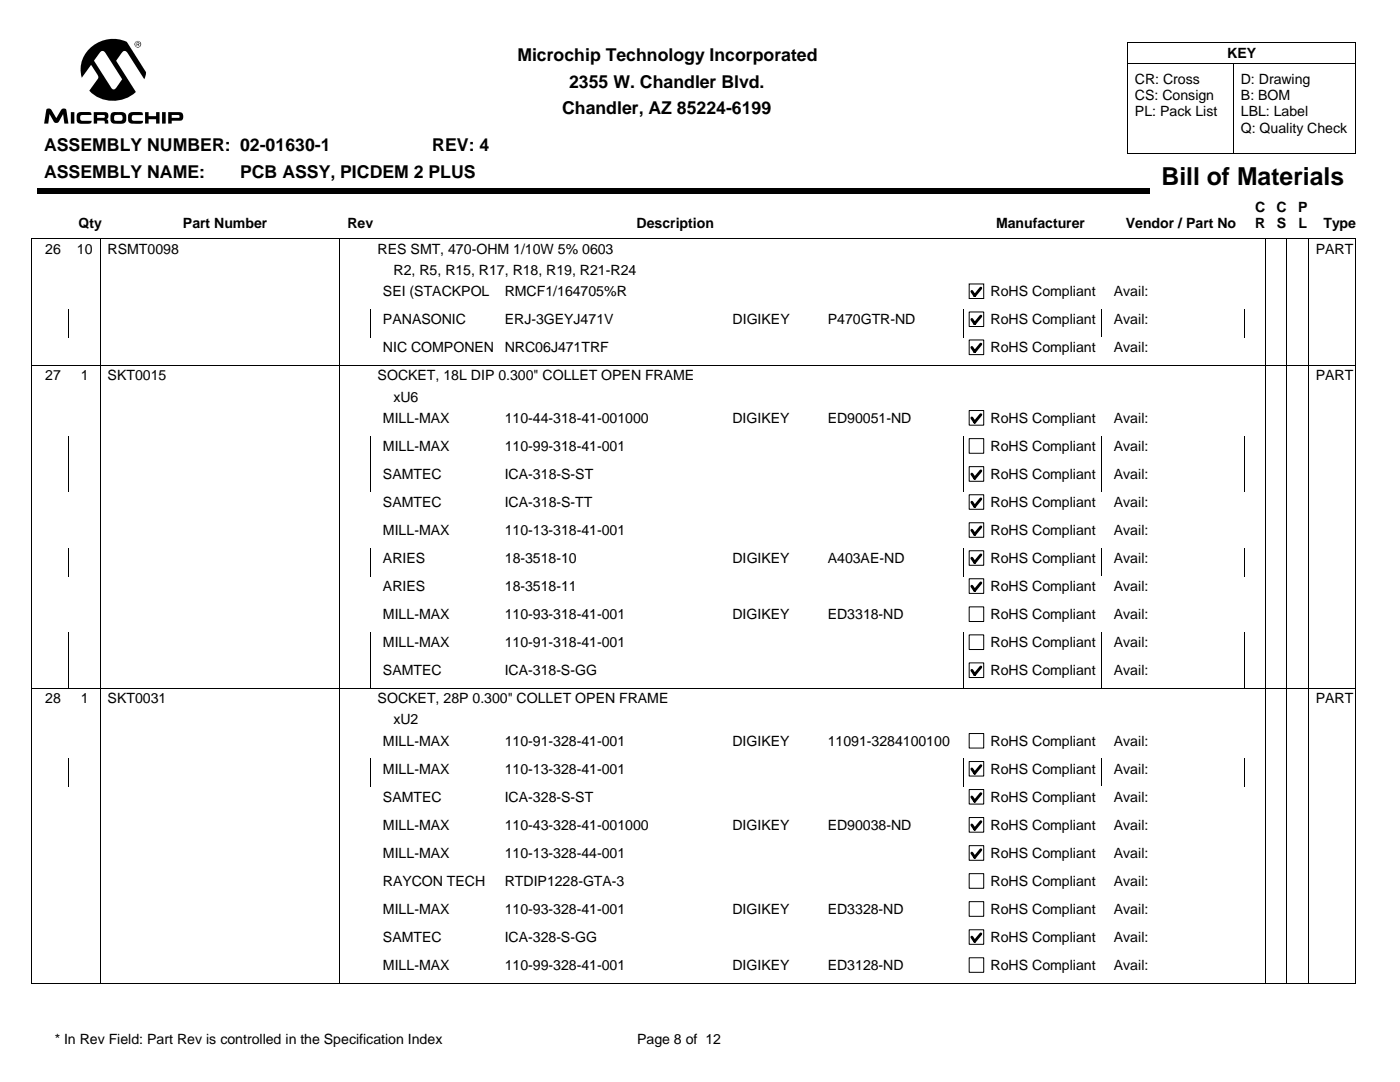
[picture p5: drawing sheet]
<svg xmlns="http://www.w3.org/2000/svg" width="279mm" height="216mm" viewBox="0 0 279 216" stroke-linecap="round" stroke-linejoin="round" font-family="sans-serif">
<g fill="#000">
<path d="M7.4 37.6h222v1.1h-222z"/>
<path d="M26.8 8.8a.7 .7 0 0 1 1.4 0 .7 .7 0 0 1-1.4 0zM33.6 22.4h2.1a.87 .87 0 0 1 .9 .7 .87 .87 0 0 1-.7 1h-1.6v.6h-.7zM32.3 22.4h.8v2.3h-.8zM18.1 9.5a6.7 6.7 0 0 1 7.2-1.1l3.8 6-.3 1.4-3.3-5.2a.63 .63 0 0 0-.6-.4 .63 .63 0 0 0-.6 .4l-1.1 1.5 3.9 6.3a6.7 6.7 0 0 1-9.3-.3l1.7-2.4 .1-.3-1.4-2.5-1.9 2.6a5.8 5.8 0 0 1 1.8-6zM29 22.4h.7v.8h1.5v-.8h.6v2.3h-.6v-.9h-1.5v.9h-.7zM25.8 22.6a3.7 3.7 0 0 1 2.4-.2l.2 .1 .1 .5h-1.8a.6 .6 0 0 0-.4 .5 .6 .6 0 0 0 .4 .6h1.8l-.1 .5-1 .1a2.11 2.11 0 0 1-1.7-.4 2.22 2.22 0 0 1 .1-1.7zM22.3 22.5l.7-.1a2.94 2.94 0 0 1 2 .2l.2 .3a1.42 1.42 0 0 1-.6 1.7l-.8 .1a1.77 1.77 0 0 1-1.6-.4 1.9 1.9 0 0 1 .1-1.8zM18.7 22.4h2.4a.77 .77 0 0 1 .5 .6 .77 .77 0 0 1-.3 .8 .7 .7 0 0 1 .3 .9h-.7l-.1-.5-.2-.1h-1.2v.6h-.7zM15.5 22.6a4 4 0 0 1 2.4-.2l.3 .1v.4h-1.8a.6 .6 0 0 0-.4 .6 .6 .6 0 0 0 .4 .6h1.9l-.2 .5-1.8 .1a.77 .77 0 0 1-1-.8v-1zM14.1 22.4h.7v2.3h-.7zM9.4 21.7h.5l.3 .1 1 1.8 1-1.7a.61 .61 0 0 1 1.1 .1l.4 2.7h-.9l-.2-1.9-.9 1.5-.3 .2-.6-.1-.9-1.6-.3 1.9h-.8zM26.9 8.8a.58 .58 0 0 0 1.1 0 .58 .58 0 0 0-1.1 0zM34.3 22.9v.6h1.4a.31 .31 0 0 0 .1-.3 .31 .31 0 0 0-.2-.3zM20 10.4l-1.2 1.7 3.3 5.3a.58 .58 0 0 0 .5 .4 .58 .58 0 0 0 .6-.3l1.2-1.7-3.5-5.4-.5-.2zM23 23l-.2 .2v.8l1.3 .1a.63 .63 0 0 0 .4-.6 .63 .63 0 0 0-.5-.6zM19.4 22.9v.6h1.3a.29 .29 0 0 0 .2-.3 .29 .29 0 0 0-.3-.3zM27.3 8.4l.5 .1v.2l-.2 .2 .3 .3h-.2l-.2-.3h-.1v.3h-.1zM27.4 8.5v.3l.3-.1v-.1z"/>
</g>
<path d="M225.1 12.7h45.5M225.1 8.5h45.5v22.2h-45.5M225.1 8.5v22.2M246.3 12.7v18M20.1 47.6v8.5M67.7 47.6v8.5M252.6 47.6v8.5M256.8 47.6v8.5M261.1 47.6v8.5M270.4 47.7l-264-.1v8.5M270.6 47.6v8.5" fill="none" stroke="#000" stroke-width=".2"/>
<path d="M193.4 56.7h2.9v2.9h-2.9z" fill="#fff"/>
<path d="M193.4 56.7h2.9v2.9h-2.9z" fill="none" stroke="#000" stroke-width=".2"/>
<path d="M195.7 57.5l-1.2 1.5-.5-.9" fill="none" stroke="#000" stroke-width=".56"/>
<path d="M197.4 56.1h22.4v4h-22.4z" fill="#fff"/>
<path d="M6.4 56.1v5.6M20.1 56.1v5.6M67.7 56.1v5.6M252.6 56.1v5.6M256.8 56.1v5.6M261.1 56.1v5.6M270.6 56.1v5.6" fill="none" stroke="#000" stroke-width=".2"/>
<path d="M193.4 62.3h2.9v2.9h-2.9z" fill="#fff"/>
<path d="M193.4 62.3h2.9v2.9h-2.9z" fill="none" stroke="#000" stroke-width=".2"/>
<path d="M195.7 63.1l-1.2 1.5-.5-.9" fill="none" stroke="#000" stroke-width=".56"/>
<path d="M197.4 61.7h22.4v4h-22.4z" fill="#fff"/>
<path d="M6.4 61.7v5.6M13.7 61.7v5.6M20.1 61.7v5.6M67.7 61.7v5.6M74 61.7v5.6M192.4 61.7v5.6M219.8 61.7v5.6M248.4 61.7v5.6M252.6 61.7v5.6M256.8 61.7v5.6M261.1 61.7v5.6M270.6 61.7v5.6" fill="none" stroke="#000" stroke-width=".2"/>
<path d="M193.4 67.9h2.9v2.9h-2.9z" fill="#fff"/>
<path d="M193.4 67.8h2.9v3h-2.9z" fill="none" stroke="#000" stroke-width=".2"/>
<path d="M195.7 68.7l-1.2 1.5-.5-.9" fill="none" stroke="#000" stroke-width=".56"/>
<path d="M197.4 67.3h22.4v4h-22.4z" fill="#fff"/>
<path d="M6.3 72.9h264.1M6.4 67.3v14.1M20.1 67.3v14.1M67.7 67.3v14.1M252.6 67.3v14.1M256.8 67.3v14.1M261.1 67.3v14.1M270.6 67.3v14.1" fill="none" stroke="#000" stroke-width=".2"/>
<path d="M193.4 81.9h2.9v2.9h-2.9z" fill="#fff"/>
<path d="M193.4 81.9h2.9v2.9h-2.9z" fill="none" stroke="#000" stroke-width=".2"/>
<path d="M195.7 82.7l-1.2 1.5-.5-.8" fill="none" stroke="#000" stroke-width=".56"/>
<path d="M197.4 81.4h22.4v4h-22.4z" fill="#fff"/>
<path d="M6.4 81.4v5.6M20.1 81.4v5.6M67.7 81.4v5.6M252.6 81.4v5.6M256.8 81.4v5.6M261.1 81.4v5.6M270.6 81.4v5.6" fill="none" stroke="#000" stroke-width=".2"/>
<path d="M193.4 87.5h2.9v2.9h-2.9z" fill="#fff"/>
<path d="M193.4 87.5h2.9v2.9h-2.9z" fill="none" stroke="#000" stroke-width=".2"/>
<path d="M197.4 87h22.4v4h-22.4z" fill="#fff"/>
<path d="M6.4 87v5.6M13.7 87v5.6M20.1 87v5.6M67.7 87v5.6M74 87v5.6M192.4 87v5.6M219.8 87v5.6M248.4 87v5.6M252.6 87v5.6M256.8 87v5.6M261.1 87v5.6M270.6 87v5.6" fill="none" stroke="#000" stroke-width=".2"/>
<path d="M193.4 93.1h2.9v2.9h-2.9z" fill="#fff"/>
<path d="M193.4 93.1h2.9v2.9h-2.9z" fill="none" stroke="#000" stroke-width=".2"/>
<path d="M195.7 94l-1.2 1.4-.5-.8" fill="none" stroke="#000" stroke-width=".56"/>
<path d="M197.4 92.6h22.4v4h-22.4z" fill="#fff"/>
<path d="M6.4 92.6v5.6M13.7 92.6v5.6M20.1 92.6v5.6M67.7 92.6v5.6M74 92.6v5.6M192.4 92.6v5.6M219.8 92.6v5.6M248.4 92.6v5.6M252.6 92.6v5.6M256.8 92.6v5.6M261.1 92.6v5.6M270.6 92.6v5.6" fill="none" stroke="#000" stroke-width=".2"/>
<path d="M193.4 98.7h2.9v2.9h-2.9z" fill="#fff"/>
<path d="M193.4 98.7h2.9v2.9h-2.9z" fill="none" stroke="#000" stroke-width=".2"/>
<path d="M195.7 99.5l-1.2 1.5-.5-.8" fill="none" stroke="#000" stroke-width=".56"/>
<path d="M197.4 98.2h22.4v4h-22.4z" fill="#fff"/>
<path d="M6.4 98.2v5.6M20.1 98.2v5.6M67.7 98.2v5.6M252.6 98.2v5.6M256.8 98.2v5.6M261.1 98.2v5.6M270.6 98.2v5.6" fill="none" stroke="#000" stroke-width=".2"/>
<path d="M193.4 104.3h2.9v2.9h-2.9z" fill="#fff"/>
<path d="M193.4 104.3h2.9v2.9h-2.9z" fill="none" stroke="#000" stroke-width=".2"/>
<path d="M195.7 105.1l-1.2 1.5-.5-.8" fill="none" stroke="#000" stroke-width=".56"/>
<path d="M197.4 103.8h22.4v4h-22.4z" fill="#fff"/>
<path d="M6.4 103.8v5.6M20.1 103.8v5.6M67.7 103.8v5.6M252.6 103.8v5.6M256.8 103.8v5.6M261.1 103.8v5.6M270.6 103.8v5.6" fill="none" stroke="#000" stroke-width=".2"/>
<path d="M193.4 109.9h2.9v2.9h-2.9z" fill="#fff"/>
<path d="M193.4 109.9h2.9v2.9h-2.9z" fill="none" stroke="#000" stroke-width=".2"/>
<path d="M195.7 110.7l-1.2 1.5-.5-.8" fill="none" stroke="#000" stroke-width=".56"/>
<path d="M197.4 109.3h22.4v4h-22.4z" fill="#fff"/>
<path d="M6.4 109.3v5.7M13.7 109.3v5.7M20.1 109.3v5.7M67.7 109.3v5.7M74 109.3v5.7M192.4 109.3v5.7M219.8 109.3v5.7M248.4 109.3v5.7M252.6 109.3v5.7M256.8 109.3v5.7M261.1 109.3v5.7M270.6 109.3v5.7" fill="none" stroke="#000" stroke-width=".2"/>
<path d="M193.4 115.5h2.9v2.9h-2.9z" fill="#fff"/>
<path d="M193.4 115.5h2.9v2.9h-2.9z" fill="none" stroke="#000" stroke-width=".2"/>
<path d="M195.7 116.3l-1.2 1.5-.5-.8" fill="none" stroke="#000" stroke-width=".56"/>
<path d="M197.4 115h22.4v3.9h-22.4z" fill="#fff"/>
<path d="M6.4 115v5.5M20.1 115v5.5M67.7 115v5.5M252.6 115v5.5M256.8 115v5.5M261.1 115v5.5M270.6 115v5.5" fill="none" stroke="#000" stroke-width=".2"/>
<path d="M193.4 121.1h2.9v2.9h-2.9z" fill="#fff"/>
<path d="M193.4 121.1h2.9v2.9h-2.9z" fill="none" stroke="#000" stroke-width=".2"/>
<path d="M197.4 120.6h22.4v3.9h-22.4z" fill="#fff"/>
<path d="M6.4 120.6v5.6M20.1 120.6v5.6M67.7 120.6v5.6M252.6 120.6v5.6M256.8 120.6v5.6M261.1 120.6v5.6M270.6 120.6v5.6" fill="none" stroke="#000" stroke-width=".2"/>
<path d="M193.4 126.7h2.9v2.9h-2.9z" fill="#fff"/>
<path d="M193.4 126.7h2.9v2.9h-2.9z" fill="none" stroke="#000" stroke-width=".2"/>
<path d="M197.4 126.2h22.4v3.9h-22.4z" fill="#fff"/>
<path d="M6.4 126.2v5.5M13.7 126.2v5.5M20.1 126.2v5.5M67.7 126.2v5.5M74 126.2v5.5M192.4 126.2v5.5M219.8 126.2v5.5M248.4 126.2v5.5M252.6 126.2v5.5M256.8 126.2v5.5M261.1 126.2v5.5M270.6 126.2v5.5" fill="none" stroke="#000" stroke-width=".2"/>
<path d="M193.4 132.3h2.9v2.9h-2.9z" fill="#fff"/>
<path d="M193.4 132.3h2.9v2.9h-2.9z" fill="none" stroke="#000" stroke-width=".2"/>
<path d="M195.7 133.1l-1.2 1.5-.5-.8" fill="none" stroke="#000" stroke-width=".56"/>
<path d="M197.4 131.7h22.4v4h-22.4z" fill="#fff"/>
<g fill="none" stroke="#000" stroke-width=".2">
<path d="M6.4 131.7v5.6M13.7 131.7v5.6M20.1 131.7v14.1M67.7 131.7v14.1M74 131.7v5.6M192.4 131.7v5.6M219.8 131.7v5.6M248.4 131.7v5.6M252.6 131.7v14.1M256.8 131.7v14.1M261.1 131.7v14.1M270.4 137.4h-264.1l.1 8.4"/>
<path d="M270.6 131.7v14.1"/>
</g>
<path d="M193.4 146.4h2.9v2.9h-2.9z" fill="#fff"/>
<path d="M193.4 146.4h2.9v2.9h-2.9z" fill="none" stroke="#000" stroke-width=".2"/>
<path d="M197.4 145.8h22.4v4h-22.4z" fill="#fff"/>
<path d="M6.4 145.8v5.6M20.1 145.8v5.6M67.7 145.8v5.6M252.6 145.8v5.6M256.8 145.8v5.6M261.1 145.8v5.6M270.6 145.8v5.6" fill="none" stroke="#000" stroke-width=".2"/>
<path d="M193.4 152h2.9v2.9h-2.9z" fill="#fff"/>
<path d="M193.4 152h2.9v2.9h-2.9z" fill="none" stroke="#000" stroke-width=".2"/>
<path d="M195.7 152.8l-1.2 1.5-.5-.9" fill="none" stroke="#000" stroke-width=".56"/>
<path d="M197.4 151.4h22.4v4h-22.4z" fill="#fff"/>
<path d="M6.4 151.4v5.6M13.7 151.4v5.6M20.1 151.4v5.6M67.7 151.4v5.6M74 151.4v5.6M192.4 151.4v5.6M219.8 151.4v5.6M248.4 151.4v5.6M252.6 151.4v5.6M256.8 151.4v5.6M261.1 151.4v5.6M270.6 151.4v5.6" fill="none" stroke="#000" stroke-width=".2"/>
<path d="M193.4 157.6h2.9v2.8h-2.9z" fill="#fff"/>
<path d="M193.4 157.5h2.9v2.9h-2.9z" fill="none" stroke="#000" stroke-width=".2"/>
<path d="M195.7 158.4l-1.2 1.5-.5-.9" fill="none" stroke="#000" stroke-width=".56"/>
<path d="M197.4 157h22.4v4h-22.4z" fill="#fff"/>
<path d="M6.4 157v5.6M20.1 157v5.6M67.7 157v5.6M252.6 157v5.6M256.8 157v5.6M261.1 157v5.6M270.6 157v5.6" fill="none" stroke="#000" stroke-width=".2"/>
<path d="M193.4 163.2h2.9v2.9h-2.9z" fill="#fff"/>
<path d="M193.4 163.1h2.9v3h-2.9z" fill="none" stroke="#000" stroke-width=".2"/>
<path d="M195.7 164l-1.2 1.5-.5-.9" fill="none" stroke="#000" stroke-width=".56"/>
<path d="M197.4 162.6h22.4v4h-22.4z" fill="#fff"/>
<path d="M6.4 162.6v5.6M20.1 162.6v5.6M67.7 162.6v5.6M252.6 162.6v5.6M256.8 162.6v5.6M261.1 162.6v5.6M270.6 162.6v5.6" fill="none" stroke="#000" stroke-width=".2"/>
<path d="M193.4 168.8h2.9v2.9h-2.9z" fill="#fff"/>
<path d="M193.4 168.7h2.9v3h-2.9z" fill="none" stroke="#000" stroke-width=".2"/>
<path d="M195.7 169.6l-1.2 1.5-.5-.9" fill="none" stroke="#000" stroke-width=".56"/>
<path d="M197.4 168.2h22.4v4h-22.4z" fill="#fff"/>
<path d="M6.4 168.2v5.6M20.1 168.2v5.6M67.7 168.2v5.6M252.6 168.2v5.6M256.8 168.2v5.6M261.1 168.2v5.6M270.6 168.2v5.6" fill="none" stroke="#000" stroke-width=".2"/>
<path d="M193.4 174.3h2.9v2.9h-2.9z" fill="#fff"/>
<path d="M193.4 174.3h2.9v2.9h-2.9z" fill="none" stroke="#000" stroke-width=".2"/>
<path d="M197.4 173.8h22.4v4h-22.4z" fill="#fff"/>
<path d="M6.4 173.8v5.6M20.1 173.8v5.6M67.7 173.8v5.6M252.6 173.8v5.6M256.8 173.8v5.6M261.1 173.8v5.6M270.6 173.8v5.6" fill="none" stroke="#000" stroke-width=".2"/>
<path d="M193.4 179.9h2.9v2.9h-2.9z" fill="#fff"/>
<path d="M193.4 179.9h2.9v2.9h-2.9z" fill="none" stroke="#000" stroke-width=".2"/>
<path d="M197.4 179.4h22.4v4h-22.4z" fill="#fff"/>
<path d="M6.4 179.4v5.6M20.1 179.4v5.6M67.7 179.4v5.6M252.6 179.4v5.6M256.8 179.4v5.6M261.1 179.4v5.6M270.6 179.4v5.6" fill="none" stroke="#000" stroke-width=".2"/>
<path d="M193.4 185.5h2.9v2.9h-2.9z" fill="#fff"/>
<path d="M193.4 185.5h2.9v2.9h-2.9z" fill="none" stroke="#000" stroke-width=".2"/>
<path d="M195.7 186.4l-1.2 1.4-.5-.8" fill="none" stroke="#000" stroke-width=".56"/>
<path d="M197.4 185h22.4v4h-22.4z" fill="#fff"/>
<path d="M6.4 185v5.6M20.1 185v5.6M67.7 185v5.6M252.6 185v5.6M256.8 185v5.6M261.1 185v5.6M270.6 185v5.6" fill="none" stroke="#000" stroke-width=".2"/>
<path d="M193.4 191.1h2.9v2.9h-2.9z" fill="#fff"/>
<path d="M193.4 191.1h2.9v2.9h-2.9z" fill="none" stroke="#000" stroke-width=".2"/>
<path d="M197.4 190.6h22.4v4h-22.4z" fill="#fff"/>
<path d="M6.3 196.2h264.1M6.4 190.6v5.6M20.1 190.6v5.6M67.7 190.6v5.6M252.6 190.6v5.6M256.8 190.6v5.6M261.1 190.6v5.6M270.6 190.6v5.6" fill="none" stroke="#000" stroke-width=".2"/>
<text font-size="4.9" x="231.8" y="36.9">Bill of Materials</text>
<g font-size="3.5">
<text x="103.3" y="12.2">Microchip Technology Incorporated</text>
<text x="113.6" y="17.5">2355 W. Chandler Blvd.</text>
<text x="112.2" y="22.8">Chandler, AZ 85224-6199</text>
<text x="8.8" y="30.2">ASSEMBLY NUMBER: 02-01630-1</text>
<text x="8.8" y="35.5">ASSEMBLY NAME:</text>
<text x="47.9" y="35.5">PCB ASSY, PICDEM 2 PLUS</text>
<text x="86.3" y="30.2">REV: 4</text>
</g>
<g font-size="2.8">
<text x="244.9" y="11.5">KEY</text>
<text x="226.5" y="16.7">CR: Cross</text>
<text x="247.6" y="16.7">D: Drawing</text>
<text x="226.5" y="20">CS: Consign</text>
<text x="226.5" y="23.2">PL: Pack List</text>
<text x="247.6" y="20">B: BOM</text>
<text x="247.6" y="23.2">LBL: Label</text>
<text x="247.6" y="26.5">Q: Quality Check</text>
<text x="15.7" y="45.4">Qty</text>
<text x="36.5" y="45.4">Part Number</text>
<text x="69.3" y="45.4">Rev</text>
<text x="127" y="45.4">Description</text>
<text x="198.8" y="45.4">Manufacturer</text>
<text x="224.7" y="45.4">Vendor / Part No</text>
<text x="250.5" y="42.2">C</text>
<text x="250.5" y="45.6">R</text>
<text x="254.7" y="42.2">C</text>
<text x="254.8" y="45.6">S</text>
<text x="259.1" y="42.2">P</text>
<text x="259.1" y="45.6">L</text>
<text x="264.1" y="45.4">Type</text>
<text x="9" y="50.6">26</text>
<text x="15.3" y="50.6">10</text>
<text x="21.5" y="50.6">RSMT0098</text>
<text x="75.4" y="50.6">RES SMT, 470-OHM 1/10W 5% 0603</text>
<text x="262.6" y="50.6">PART</text>
<text x="76.4" y="59.1">SEI (STACKPOL</text>
<text x="78.5" y="54.8">R2, R5, R15, R17, R18, R19, R21-R24</text>
<text x="100.7" y="59.1">RMCF1/164705%R</text>
<text x="197.7" y="59.1">RoHS Compliant</text>
<text x="222.3" y="59.1">Avail:</text>
<text x="76.4" y="64.7">PANASONIC</text>
<text x="100.7" y="64.7">ERJ-3GEYJ471V</text>
<text x="146.2" y="64.7">DIGIKEY</text>
<text x="165.2" y="64.7">P470GTR-ND</text>
<text x="197.7" y="64.7">RoHS Compliant</text>
<text x="222.3" y="64.7">Avail:</text>
<text x="76.4" y="70.3">NIC COMPONEN</text>
<text x="100.7" y="70.3">NRC06J471TRF</text>
<text x="197.7" y="70.3">RoHS Compliant</text>
<text x="222.3" y="70.3">Avail:</text>
<text x="9" y="75.9">27</text>
<text x="16.2" y="75.9">1</text>
<text x="21.5" y="75.9">SKT0015</text>
<text x="75.4" y="75.9">SOCKET, 18L DIP 0.300&quot; COLLET OPEN FRAME</text>
<text x="262.6" y="75.9">PART</text>
<text x="78.5" y="80.1">xU6</text>
<text x="76.4" y="84.3">MILL-MAX</text>
<text x="76.4" y="90">MILL-MAX</text>
<text x="100.7" y="84.3">110-44-318-41-001000</text>
<text x="100.7" y="90">110-99-318-41-001</text>
<text x="146.2" y="84.3">DIGIKEY</text>
<text x="165.2" y="84.3">ED90051-ND</text>
<text x="197.7" y="84.3">RoHS Compliant</text>
<text x="197.7" y="90">RoHS Compliant</text>
<text x="222.3" y="84.3">Avail:</text>
<text x="222.3" y="90">Avail:</text>
<text x="76.4" y="95.5">SAMTEC</text>
<text x="100.7" y="95.5">ICA-318-S-ST</text>
<text x="197.7" y="95.5">RoHS Compliant</text>
<text x="222.3" y="95.5">Avail:</text>
<text x="76.4" y="101.1">SAMTEC</text>
<text x="100.7" y="101.1">ICA-318-S-TT</text>
<text x="197.7" y="101.1">RoHS Compliant</text>
<text x="222.3" y="101.1">Avail:</text>
<text x="76.4" y="106.7">MILL-MAX</text>
<text x="100.7" y="106.7">110-13-318-41-001</text>
<text x="197.7" y="106.7">RoHS Compliant</text>
<text x="222.3" y="106.7">Avail:</text>
<text x="76.4" y="112.3">ARIES</text>
<text x="100.7" y="112.3">18-3518-10</text>
<text x="146.2" y="112.3">DIGIKEY</text>
<text x="165.2" y="112.3">A403AE-ND</text>
<text x="197.7" y="112.3">RoHS Compliant</text>
<text x="222.3" y="112.3">Avail:</text>
<text x="76.4" y="117.9">ARIES</text>
<text x="100.7" y="117.9">18-3518-11</text>
<text x="197.7" y="117.9">RoHS Compliant</text>
<text x="222.3" y="117.9">Avail:</text>
<text x="76.4" y="123.5">MILL-MAX</text>
<text x="100.7" y="123.5">110-93-318-41-001</text>
<text x="146.2" y="123.5">DIGIKEY</text>
<text x="165.2" y="123.5">ED3318-ND</text>
<text x="197.7" y="123.5">RoHS Compliant</text>
<text x="222.3" y="123.5">Avail:</text>
<text x="76.4" y="129.1">MILL-MAX</text>
<text x="100.7" y="129.1">110-91-318-41-001</text>
<text x="197.7" y="129.1">RoHS Compliant</text>
<text x="222.3" y="129.1">Avail:</text>
<text x="76.4" y="134.7">SAMTEC</text>
<text x="100.7" y="134.7">ICA-318-S-GG</text>
<text x="197.7" y="134.7">RoHS Compliant</text>
<text x="222.3" y="134.7">Avail:</text>
<text x="9" y="140.3">28</text>
<text x="16.2" y="140.3">1</text>
<text x="21.5" y="140.3">SKT0031</text>
<text x="75.4" y="140.3">SOCKET, 28P 0.300&quot; COLLET OPEN FRAME</text>
<text x="262.6" y="140.3">PART</text>
<text x="76.4" y="148.8">MILL-MAX</text>
<text x="78.5" y="144.5">xU2</text>
<text x="100.7" y="148.8">110-91-328-41-001</text>
<text x="146.2" y="148.8">DIGIKEY</text>
<text x="165.2" y="148.8">11091-3284100100</text>
<text x="197.7" y="148.8">RoHS Compliant</text>
<text x="222.3" y="148.8">Avail:</text>
<text x="76.4" y="154.4">MILL-MAX</text>
<text x="100.7" y="154.4">110-13-328-41-001</text>
<text x="197.7" y="154.4">RoHS Compliant</text>
<text x="222.3" y="154.4">Avail:</text>
<text x="76.4" y="160">SAMTEC</text>
<text x="100.7" y="160">ICA-328-S-ST</text>
<text x="197.7" y="160">RoHS Compliant</text>
<text x="222.3" y="160">Avail:</text>
<text x="76.4" y="165.5">MILL-MAX</text>
<text x="100.7" y="165.5">110-43-328-41-001000</text>
<text x="146.2" y="165.5">DIGIKEY</text>
<text x="165.2" y="165.5">ED90038-ND</text>
<text x="197.7" y="165.5">RoHS Compliant</text>
<text x="222.3" y="165.5">Avail:</text>
<text x="76.4" y="171.2">MILL-MAX</text>
<text x="100.7" y="171.2">110-13-328-44-001</text>
<text x="197.7" y="171.2">RoHS Compliant</text>
<text x="222.3" y="171.2">Avail:</text>
<text x="76.4" y="176.8">RAYCON TECH</text>
<text x="100.7" y="176.8">RTDIP1228-GTA-3</text>
<text x="197.7" y="176.8">RoHS Compliant</text>
<text x="222.3" y="176.8">Avail:</text>
<text x="76.4" y="182.4">MILL-MAX</text>
<text x="100.7" y="182.4">110-93-328-41-001</text>
<text x="146.2" y="182.4">DIGIKEY</text>
<text x="165.2" y="182.4">ED3328-ND</text>
<text x="197.7" y="182.4">RoHS Compliant</text>
<text x="222.3" y="182.4">Avail:</text>
<text x="76.4" y="187.9">SAMTEC</text>
<text x="100.7" y="187.9">ICA-328-S-GG</text>
<text x="197.7" y="187.9">RoHS Compliant</text>
<text x="222.3" y="187.9">Avail:</text>
<text x="76.4" y="193.5">MILL-MAX</text>
<text x="100.7" y="193.5">110-99-328-41-001</text>
<text x="146.2" y="193.5">DIGIKEY</text>
<text x="165.2" y="193.5">ED3128-ND</text>
<text x="197.7" y="193.5">RoHS Compliant</text>
<text x="222.3" y="193.5">Avail:</text>
<text x="10.9" y="208.4">* In Rev Field: Part Rev is controlled in the Specification Index</text>
<text x="127.2" y="208.4">Page 8 of 12</text>
</g>
</svg>
